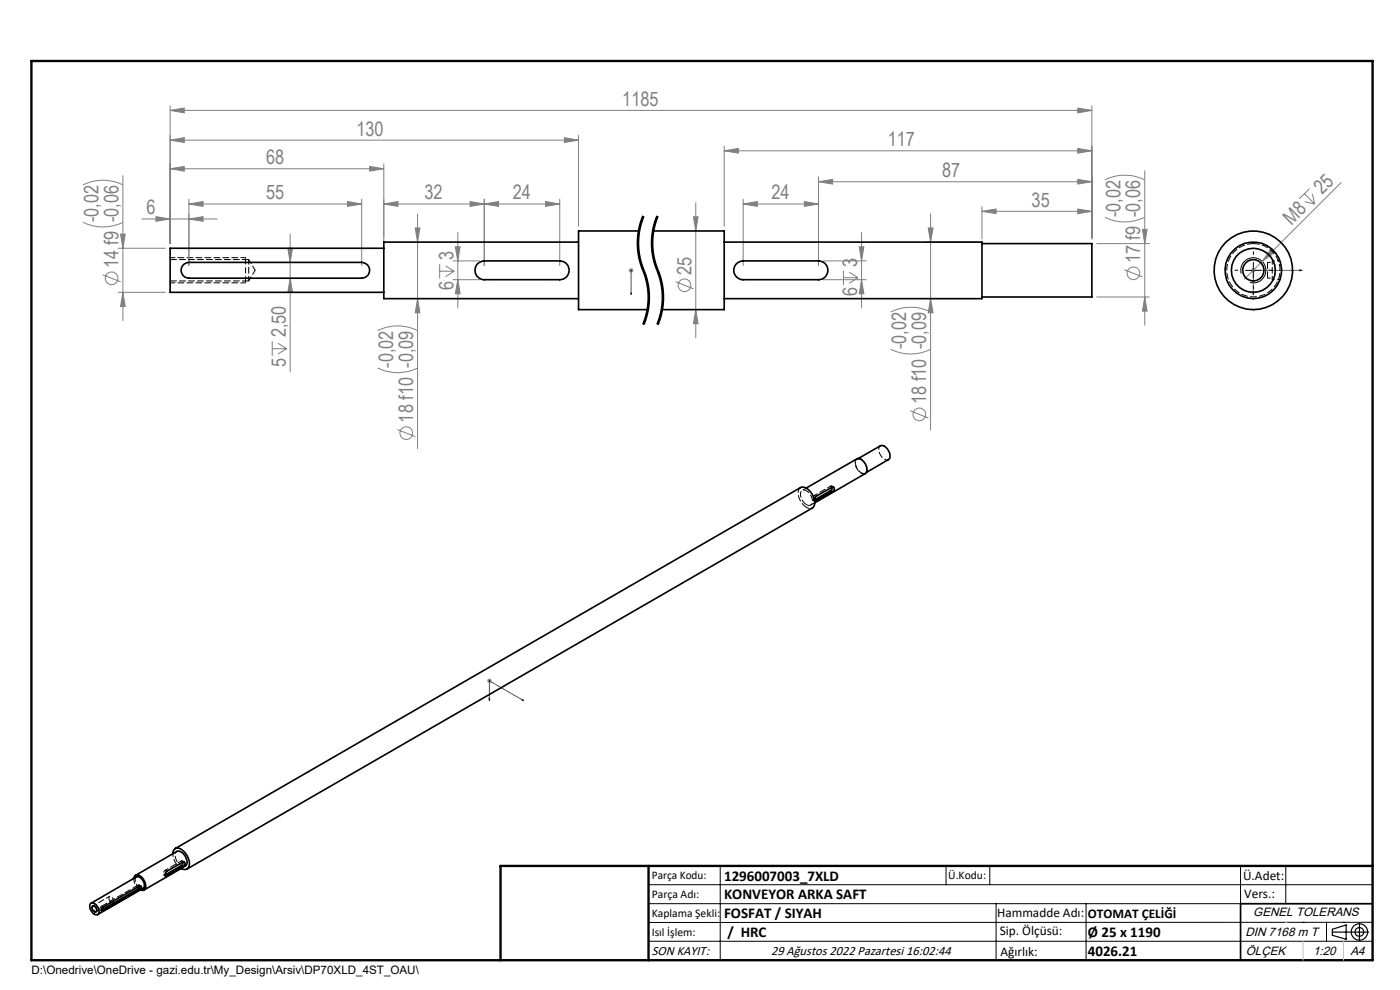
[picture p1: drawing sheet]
<svg xmlns="http://www.w3.org/2000/svg" width="297mm" height="210mm" viewBox="0 0 297 210" stroke-linecap="round" stroke-linejoin="round" font-family="sans-serif">
<g fill="none" stroke="#808080" stroke-width=".21">
<path d="M17.6 39.2a9.6 9.6 0 0 1 8.5 0M26.1 37.3v30.7M36.1 23.4l3-.5v1zM36.1 22.4v29.3M36.1 23.4h195.5M36.1 35.8l3-.5v1zM36.1 29.7l3-.5v1zM36.1 35.8h45.3M36.1 29.7h86.6M78.4 35.3l3 .5-3 .5zM81.4 34.8v16.9M119.7 29.2l3 .5-3 .5z"/>
<path d="M122.7 28.7v19.3M153.6 32l3-.5v1zM153.6 31v17M153.6 32h78M173.6 38.6l3-.5v.9zM173.6 37.5v18.8M173.6 38.6h58M228.6 22.9l3 .5-3 .5zM228.6 38.1l3 .5-3 .4zM228.6 31.5l3 .5-3 .5zM231.6 22.4v28.3M234.4 38.2a9.6 9.6 0 0 1 8.5 0"/>
<path d="M242.9 36.2v32.8M284.5 38.7l-20.5 20.5M17.6 47.1a9.3 9.3 0 0 0 8.5 0M21.8 58.3l3.8 1.5M25.1 52.7h10M25.6 49.7h1l-.5 3zM30.1 46.5h16M33.1 46l3 .5-3 .4zM40.1 43.3l3-.6v1.1zM40.1 43.3h36.6M40.1 42.3v14M40.1 46.5l3-.5v.9z"/>
<path d="M61.1 52.7h1l-.5 3zM61.6 59l.5 3h-1zM61.6 49.7v29.1M73.7 42.7l3 .6-3 .5zM76.7 42.3v14M81.4 43.3l3-.6v1.1zM81.4 43.3h37.3M88.1 48.4h1l-.5 3zM88.6 45.4v49.8M93.3 56v3.1M93.3 57.5h3M94.5 56.4l1.8 1.1"/>
<path d="M96.1 55.3h5.6M96.1 59.3h5.6M96.3 57.5l-1.8 1.2M96.6 52.3h1l-.5 3zM97.1 59.3l.5 3h-1zM97.1 49.3v16M99.7 42.7l3 .6-3 .5zM102.7 43.3l3.1-.6v1.1zM102.7 42.3v14M115.7 42.7l3 .6-3 .5zM118.7 42.3v14M133.3 57.4h1.1"/>
<path d="M133.5 57l.7 .7M133.9 56.9v.9M134.2 57l-.7 .7M143.3 59.8l3.8 1.5M147.1 46h1l-.5 3zM147.6 43v28.7M157.7 43.3l3-.6v1.1zM157.7 43.3h15.9M157.7 42.3v14M170.6 42.7l3 .6-3 .5zM174.7 55.3h9.1M174.7 59.3h9.1"/>
<path d="M178.9 57.4v3.1M178.9 58.9h3.1M180.2 57.7l1.8 1.2M182 58.9l-1.8 1.2M182.3 52.3h1l-.5 3zM182.8 59.3l.5 3h-1zM182.8 49.3v16M196.4 51.4h10.9M196.9 48.4h1l-.5 3zM197.4 45.4v45.8M208.3 44.8l3-.5v1zM208.3 43.8v6.9"/>
<path d="M208.3 44.8h23.3M228.6 44.3l3 .5-3 .5zM232.7 51.7h11.1M234.4 46.1a9.3 9.3 0 0 0 8.5 0M238.5 57.2l3.9 1.5M242.4 48.7h.9l-.4 3zM265.4 57.4h1M265.5 57l.7 .7M265.9 56.9v.9M269.5 53l.7 .7-2.4 1.7zM276.7 41.1l2.2 2.2M276.8 42.8l2.1 .5"/>
<path d="M277.8 40l-2.2 2.2M278.4 41.2l.5 2.1M25.1 62h10M26.1 62l.5 3h-1zM57.7 72.4v3.1M57.7 74h3.1M58.9 72.8l1.9 1.2M60.8 74l-1.9 1.1M80.1 78.1a9.6 9.6 0 0 0 8.5 0M80.1 70.1a9.6 9.6 0 0 1 8.5 0M88.6 63.4l.5 2.9h-1zM147.6 65.7l.5 3h-1z"/>
<path d="M188.9 74.1a9.3 9.3 0 0 0 8.5 0M188.9 66.2a9.6 9.6 0 0 1 8.5 0M196.4 63.4h10.9M197.4 63.4l.5 2.9h-1zM232.7 63h11.1M242.9 63l.4 3h-.9zM84.3 91.1l3.8 1.5M193.1 87.1l3.9 1.6M103.3 144.4h1M103.5 144.1l.7 .7M103.8 143.9v1M104.2 144.1l-.7 .7"/>
<circle cx="23.7" cy="59" r="1.34"/>
<circle cx="240.5" cy="58" r="1.35"/>
<circle cx="145.2" cy="60.5" r="1.34"/>
<circle cx="86.2" cy="91.9" r="1.34"/>
<circle cx="195" cy="87.9" r="1.34"/>
</g>
<g fill="none" stroke="#000" stroke-width=".21">
<path d="M135.2 52.4l.2 1.7M135.4 54.1l.2 1.1M135.6 53l.4 2.2 .6 1.8M135.6 55.2l1.4 4.3M135.7 49.1l-.2 1.6 .1 2.3M136.3 45.8l-.7 2.1a15.1 15.1 0 0 0-.4 4.5M136.5 45.8a15.4 15.4 0 0 0 .4 12.6 15 15 0 0 1-.4 10.4M136.6 57l.1 .3zM136.7 45.9l-1 3.2M136.7 57.3a15.1 15.1 0 0 1 1.1 6.6M137 59.5l.2 1.1M138.2 52.4l.2 1.7"/>
<path d="M138.4 54.1l.2 1.1M138.6 53l.5 2.7a18.2 18.2 0 0 1 1.7 8.2M138.6 55.2l1.3 3.8 .3 1.6M138.7 49.1l-.2 1.6 .1 2.3M139.3 45.8l-.7 2.1a15.1 15.1 0 0 0-.4 4.5M139.5 45.8a15.4 15.4 0 0 0 .4 12.6 15 15 0 0 1-.4 10.4M139.7 45.9l-1 3.2M263.3 58a2.67 2.67 0 0 1 2.4-3.3 2.67 2.67 0 0 1 2.9 2.9 2.67 2.67 0 0 1-3.4 2.3M264.2 57.4h3.3M265.9 55.7v3.3M137 66.7l-.7 2.1M137.2 60.6l.2 1.6v2.3"/>
<path d="M137.4 66.7l-.7 2.2M137.4 64.5l-.4 2.2M137.6 65.6l-.2 1.1M137.8 63.9l-.2 1.7M140.2 60.6l.2 1.6v2.3M140.4 66.7l-.7 2.2M140.4 64.5a14.8 14.8 0 0 1-1.1 4.3M140.6 65.6l-.2 1.1M140.8 63.9l-.2 1.7M19.5 192.2a.81 .81 0 0 1 .9 .2 .81 .81 0 0 1 .2 .8v.1a.68 .68 0 0 1-.8 .1 .68 .68 0 0 1-.3-.7zM137.6 187.7h153.6M137.6 191.7h153.6"/>
<path d="M137.6 199.7h153.6M152.8 183.7v20M200.7 183.7v4M210 183.7v4M211.3 191.7v12M230.4 191.7v12M263.2 183.7v20M272.8 183.7v8M276.4 195.6h.1M281.4 195.6v4.1M285 195.6h.1M291.2 195.6l-153.6 .1"/>
</g>
<path d="M52.1 54.7v5.3" fill="none" stroke="#000" stroke-width=".21" stroke-dasharray="1.3 .6" stroke-dashoffset="-.1" stroke-linecap="butt"/>
<path d="M136.5 45.8a15 15 0 0 0 0 11.5M136.5 57.3a15 15 0 0 1 0 11.5M139.5 45.8a15 15 0 0 0 0 11.5M139.5 57.3a15 15 0 0 1 0 11.5" fill="none" stroke="#000" stroke-width=".21" stroke-dasharray="6.3 1.3 1.3 1.3" stroke-dashoffset="2.3" stroke-linecap="butt"/>
<g fill="none" stroke="#000" stroke-width=".25">
<path d="M282.6 197.7h7.8M282.6 197.1l3-.9v3l-3-.8zM288.4 195.8v3.8M106.2 203.7h185"/>
<circle cx="288.4" cy="197.7" r="1.74"/>
<circle cx="288.4" cy="197.7" r=".93"/>
</g>
<path d="M133.9 57.2v.3zM133.9 57.4h.1M133.9 57.4v5.1M275.7 57.2l.5 .2-.5 .1zM276.2 57.4h-10.3v5.1M133.9 62.5v-.5v.5M265.7 62h.3l-.1 .5zM103.7 148.2l.2 .1-.1 .4zM103.8 148.7v-4.3l7.3 4.3M110.8 148.3l.3 .4-.3-.2z" fill="none" stroke="#00f" stroke-width=".21"/>
<path d="M262.6 57.3h-.6M265.9 54v-.6M269.2 57.3h.6M265.9 60.7v.6" fill="none" stroke="#000" stroke-width=".21" stroke-dasharray="15.2 1.3 1.3 1.3"/>
<path d="M36.1 60h16M52.1 54.7h-16" fill="none" stroke="#000" stroke-width=".21" stroke-dasharray="1.3 .6" stroke-dashoffset=".3"/>
<path d="M52.1 54.7h.1" fill="none" stroke="#000" stroke-width=".21" stroke-dasharray="1.3 .6"/>
<path d="M291.2 191.7h-28v12" fill="none" stroke="#000" stroke-width=".35"/>
<path d="M6.7 12.9h284.5v190.8h-284.5zM137.6 183.7v20M291.2 183.7h-185v20" fill="none" stroke="#000" stroke-width=".5"/>
<path d="M276.4 199.7v4M285 199.7v4" fill="none" stroke="#c0c0c0" stroke-width=".21"/>
<path d="M272.8 195.6h.1" fill="none" stroke="#c0c0c0" stroke-width=".25"/>
<g fill="#00f">
<path d="M133.9 62v.5zM133.9 57.2v.3z"/>
<path d="M265.7 62h.3l-.1 .5zM275.7 57.2l.5 .2-.5 .1z"/>
<path d="M103.7 148.2l.2 .1-.1 .4zM110.8 148.3l.3 .4-.3-.2z"/>
</g>
<g fill="#808080">
<path d="M269.5 53l.7 .7-2.4 1.7z"/>
<path d="M78.4 35.3l3 .5-3 .5zM36.1 35.8l3-.5v1zM115.7 42.7l3 .6-3 .5zM102.7 43.3l3.1-.6v1.1zM40.1 46.5l3-.5v.9zM33.1 46l3 .5-3 .4zM228.6 44.3l3 .5-3 .5zM208.3 44.8l3-.5v1zM119.7 29.2l3 .5-3 .5zM36.1 29.7l3-.5v1z"/>
<path d="M25.6 49.7h1l-.5 3zM26.1 62l.5 3h-1zM61.1 52.7h1l-.5 3zM61.6 59l.5 3h-1zM196.9 48.4h1l-.5 3zM197.4 63.4l.5 2.9h-1zM242.4 48.7h.9l-.4 3zM242.9 63l.4 3h-.9zM88.1 48.4h1l-.5 3zM88.6 63.4l.5 2.9h-1zM147.1 46h1l-.5 3zM147.6 65.7l.5 3h-1z"/>
<path d="M96.6 52.3h1l-.5 3zM97.1 59.3l.5 3h-1z"/>
<path d="M182.3 52.3h1l-.5 3zM182.8 59.3l.5 3h-1z"/>
<path d="M40.1 43.3l3-.6v1.1zM73.7 42.7l3 .6-3 .5zM36.1 23.4l3-.5v1zM228.6 22.9l3 .5-3 .5zM173.6 38.6l3-.5v.9zM228.6 38.1l3 .5-3 .4zM81.4 43.3l3-.6v1.1zM99.7 42.7l3 .6-3 .5zM153.6 32l3-.5v1zM228.6 31.5l3 .5-3 .5z"/>
<path d="M157.7 43.3l3-.6v1.1zM170.6 42.7l3 .6-3 .5z"/>
</g>
<g fill="none" stroke="#000" stroke-width=".35">
<path d="M39.1 56l1-.3h36.6a1.68 1.68 0 0 1 1.7 1.6 1.68 1.68 0 0 1-1.7 1.7h-36.6a1.67 1.67 0 0 1-1.6-1.1 1.67 1.67 0 0 1 .6-1.9zM81.4 52.7h-45.3v9.3h45.3M101.1 56.1l.5-.4 1.1-.4h16a1.99 1.99 0 0 1 2 2 1.99 1.99 0 0 1-2 2h-16a2 2 0 0 1-1.8-1.1 2 2 0 0 1 .2-2.1zM122.7 51.4h-41.3v12h41.3M135.5 49h-12.8v16.7h14.7M138.5 49h15.1v16.7h-13.2M153.6 51.4h54.7v12h-54.7M156.1 56.1l.4-.4 1.2-.4h15.9a1.99 1.99 0 0 1 2 2 1.99 1.99 0 0 1-2 2h-15.9a2 2 0 0 1-1.8-1.1 2 2 0 0 1 .2-2.1zM208.3 51.7h23.3v11.3h-23.3M182.1 97.3l4.7-2.7a1.86 1.86 0 0 1 2 1.7v.8l-.3 .4-4.7 2.7M171 103.5l10.8-6.1a1.66 1.66 0 0 1 1.9 1.3l.2 1-.2 .7-10.9 6.3M172.8 106.1l.3 .2"/>
<path d="M176.1 104.1l-3.3 2M176.1 104.1l.4 .2M176.5 104.3a.51 .51 0 0 0 .5-.5 .51 .51 0 0 0-.5-.5l-3.4 2a.82 .82 0 0 0-.2 1.1l.2-.1M176.5 104.3l-3.4 2M176.6 103.3l-.1 .4-.4 .4M19.1 191.8a.95 .95 0 0 1 1.5 .5 1.2 1.2 0 0 1 0 1.8 1.83 1.83 0 0 1-1.5-2.3zM19.3 191.6l9.6-5.6a1.67 1.67 0 0 1 1.5 2.4l-9.7 5.6M19.7 192.2a.72 .72 0 0 1 .7 .4 .72 .72 0 0 1-.1 .8 .77 .77 0 0 1-.6-1.2zM28.4 186.4a.87 .87 0 0 1 .7-.8 .87 .87 0 0 1 .9 .4 2.03 2.03 0 0 1 .6 2.8h-.8M28.8 185.7l8.7-5.1a1.85 1.85 0 0 1 2 1.6l.2 .9-.4 .6-8.7 5.1M29.3 188.6l-7.8 4.5 .3 .1M29.3 188.6l.3 .2"/>
<path d="M29.6 188.8a.43 .43 0 0 0 .4-.4 .43 .43 0 0 0-.4-.5l-7.8 4.5a.48 .48 0 0 0-.1 .9l.1-.1M29.6 188.8l-7.8 4.4M29.6 187.9l-.3 .7M36.7 181.1a1.09 1.09 0 0 1 .6-1.2 1.09 1.09 0 0 1 1.3 .3 3.3 3.3 0 0 1 1.3 3.9l-.6 .4-.8-.3M37.1 180l132.7-76.6a2.38 2.38 0 0 1 2.7 1.8 2.09 2.09 0 0 1-.2 2.6l-132.6 76.6M38.4 183.6l-3.4 2 .4 .2M38.4 183.6l.4 .3M38.8 183.9a.59 .59 0 0 0 .4-.5 .59 .59 0 0 0-.3-.6l-3.5 2a.73 .73 0 0 0-.2 1.1l.2-.1M38.8 183.9l-3.4 1.9M38.8 182.8l-.1 .6-.3 .2"/>
<circle cx="265.9" cy="57.3" r="4.7"/>
<circle cx="265.9" cy="57.3" r="6"/>
<circle cx="265.9" cy="57.3" r="8.3"/>
<circle cx="265.9" cy="57.3" r="2.27"/>
</g>
<path d="M52.8 59.6v-4.5M52.8 59.6l1.3-2.3M54.1 57.3l-1.3-2.2M183.6 100.4a2.09 2.09 0 0 1-2.2-2.2l.1-.5 .3-.4" fill="none" stroke="#000" stroke-width=".21" stroke-dasharray="1.3 .6" stroke-dashoffset=".3"/>
<path d="M36.1 59.6h16.7M52.8 55.1h-16.7M268.9 55.7v3.3M171.1 107a.85 .85 0 0 0 1.1 0 .85 .85 0 0 0 .1-1.1 2.11 2.11 0 0 0-2-1.9 1.82 1.82 0 0 0 .3 2.6l.5 .4M23.6 191.3h.1a.6 .6 0 0 0 .4-.5 .6 .6 0 0 0-.4-.6l-.3-.1a.69 .69 0 0 0 .2 1.2" fill="none" stroke="#000" stroke-width=".21" stroke-dasharray="1.3 .6" stroke-dashoffset="-.1"/>
<path d="M268.9 59h1.4M268.9 55.7h1.4M171.1 107.6l.6 .2 .6-.1M36.7 181.1a3.9 3.9 0 0 0 1.7 3.1M37.5 180.6a1.97 1.97 0 0 0 .7 2.8l.2 .2" fill="none" stroke="#000" stroke-width=".21" stroke-dasharray="1.3 .6" stroke-dashoffset=".7"/>
<path d="M269.9 55.3h1.7M269.9 59.3h1.7M172.8 105.1a.56 .56 0 0 0-.4 .5 .56 .56 0 0 0 .2 .5h.2M35 184.6a.56 .56 0 0 0-.4 .5 .56 .56 0 0 0 .3 .5h.1" fill="none" stroke="#000" stroke-width=".21" stroke-dasharray="1.3 .6" stroke-dashoffset=".8"/>
<path d="M269.9 55.3v4M171.1 103.5l-.9 .5M172 107.1l.9-.5M20.4 193.4l3.5-2.1M23.2 190.1l-3.5 2.1M38.4 183.6l.5 .2 .4-.1" fill="none" stroke="#000" stroke-width=".21" stroke-dasharray="1.3 .6" stroke-dashoffset=".5"/>
<g fill="none" stroke="#000" stroke-width=".21" stroke-dasharray="1.3 .6">
<path d="M265.9 51.7a5.7 5.7 0 0 1 5.1 8.1 5.7 5.7 0 0 1-9.6 1 5.7 5.7 0 0 1 3.3-9l1.2-.1M182.1 97.2l-.3 .2M169.8 103.4a2.33 2.33 0 0 0 .2 3.1l1.1 1.1M172.5 106.1l.4 .2M172.8 105.1l.3 .2M172.8 106.1h.1M176.2 103.1l.3 .2M176.6 103.3l-.2-.2h-.2M176.9 103.3l-.4-.2M183.5 100.4l.3-.2M21.3 193.1l.3 .2M21.5 192.2l.3 .2"/>
<path d="M29.3 187.8l-7.8 4.4M29.3 187.8l.3 .1M29.7 187.9l-.1-.2-.3 .1M29.7 188.7l.1 .1M29.9 187.9l-.3-.2M34.7 185.6l.4 .2M35 184.6l.4 .2M38.4 184.2h.1M38.4 182.6l.4 .3M38.8 182.8l-.1-.2h-.3M39.1 182.8l-.4-.2"/>
</g>
<path d="M188.5 97.5a1.92 1.92 0 0 1-2.1-2l.1-.6 .3-.3M29.7 188.4h.7" fill="none" stroke="#000" stroke-width=".21" stroke-dasharray="1.3 .6" stroke-dashoffset=".4"/>
<path d="M182.7 97.5a2.13 2.13 0 0 1 .9 2.8 1.87 1.87 0 0 1-2.1-2 .76 .76 0 0 1 .3-.8 .76 .76 0 0 1 .9 0M28.4 186.3a2.74 2.74 0 0 0 1.3 2.4M29 186a1.6 1.6 0 0 0 .7 2.4" fill="none" stroke="#000" stroke-width=".21" stroke-dasharray="1.3 .6" stroke-dashoffset=".2"/>
<path d="M176.2 103.1l-3.4 2M21.5 192.2l-.3 .7 .1 .2h.2M38.4 182.6l-3.4 2" fill="none" stroke="#000" stroke-width=".21" stroke-dasharray="1.3 .6" stroke-dashoffset=".6"/>
<g font-size="4.2" fill="#808080">
<text x="132" y="22.5">1185</text>
<text x="75.6" y="28.8">130</text>
<text x="56.4" y="34.8">68</text>
<text x="188.3" y="31">117</text>
<text x="199.8" y="37.6">87</text>
<text x="280.5" y="41.5" transform="rotate(-45 280.5 41.5)">25</text>
<text x="20.9" y="47.1" transform="rotate(-90 20.9 47.1)">-0,02</text>
<text x="31.1" y="45.5">6</text>
<text x="56.4" y="42.3">55</text>
<text x="90.1" y="42.3">32</text>
<text x="108.8" y="42.3">24</text>
<text x="163.6" y="42.3">24</text>
<text x="218.9" y="43.9">35</text>
<text x="237.7" y="46.1" transform="rotate(-90 237.7 46.1)">-0,02</text>
<text x="274" y="47.9" transform="rotate(-45 274 47.9)">M8</text>
<text x="25.1" y="56.8" transform="rotate(-90 25.1 56.8)">14 f9 -0,06</text>
<text x="96.2" y="55.2" transform="rotate(-90 96.2 55.2)">3</text>
<text x="146.7" y="58.3" transform="rotate(-90 146.7 58.3)">25</text>
<text x="181.8" y="56.5" transform="rotate(-90 181.8 56.5)">3</text>
<text x="241.9" y="55.7" transform="rotate(-90 241.9 55.7)">17 f9 -0,06</text>
<text x="96.2" y="61.4" transform="rotate(-90 96.2 61.4)">6</text>
<text x="181.8" y="62.8" transform="rotate(-90 181.8 62.8)">6</text>
<text x="60.6" y="71.6" transform="rotate(-90 60.6 71.6)">2,50</text>
<text x="60.6" y="77.8" transform="rotate(-90 60.6 77.8)">5</text>
<text x="192.3" y="74.1" transform="rotate(-90 192.3 74.1)">-0,02</text>
<text x="83.4" y="78" transform="rotate(-90 83.4 78)">-0,02</text>
<text x="87.7" y="89.6" transform="rotate(-90 87.7 89.6)">18 f10 -0,09</text>
<text x="196.5" y="85.7" transform="rotate(-90 196.5 85.7)">18 f10 -0,09</text>
</g>
<g font-size="3.2">
<text x="153.6" y="190.8">KONVEYOR ARKA SAFT</text>
<text x="153.6" y="186.8">1296007003_7XLD</text>
<text x="153.6" y="194.8">FOSFAT / SIYAH</text>
<text x="154.3" y="198.8">/ HRC</text>
<text x="230.8" y="198.7">Ø 25 x 1190</text>
<text x="230.8" y="202.8">4026.21</text>
</g>
<g font-size="2.8">
<text x="263.7" y="186.7">Ü.Adet:</text>
<text x="263.9" y="190.5">Vers.:</text>
<text x="211.5" y="194.5">Hammadde Adı:</text>
<text x="230.8" y="194.7">OTOMAT ÇELİĞİ</text>
<text x="138.3" y="202.6">SON KAYIT:</text>
<text x="163.6" y="202.6">29 Ağustos 2022 Pazartesi 16:02:44</text>
<text x="212.1" y="198.4">Sip. Ölçüsü:</text>
<text x="212.2" y="202.7">Ağırlık:</text>
</g>
<g font-size="2.6">
<text x="265.9" y="194.4">GENEL TOLERANS</text>
<text x="264.2" y="198.5">DIN 7168 m T</text>
<text x="264.3" y="202.6">ÖLÇEK</text>
<text x="278.5" y="202.6">1:20</text>
<text x="286.5" y="202.6">A4</text>
</g>
<g font-size="2.5">
<text x="138.3" y="186.4">Parça Kodu:</text>
<text x="138.3" y="190.5">Parça Adı:</text>
<text x="201.2" y="186.5">Ü.Kodu:</text>
<text x="138.3" y="194.5">Kaplama Şekli:</text>
<text x="138.3" y="198.6">Isıl İşlem:</text>
<text x="6.7" y="206.7">D:\Onedrive\OneDrive - gazi.edu.tr\My_Design\Arsiv\DP70XLD_4ST_OAU\</text>
</g>
</svg>
